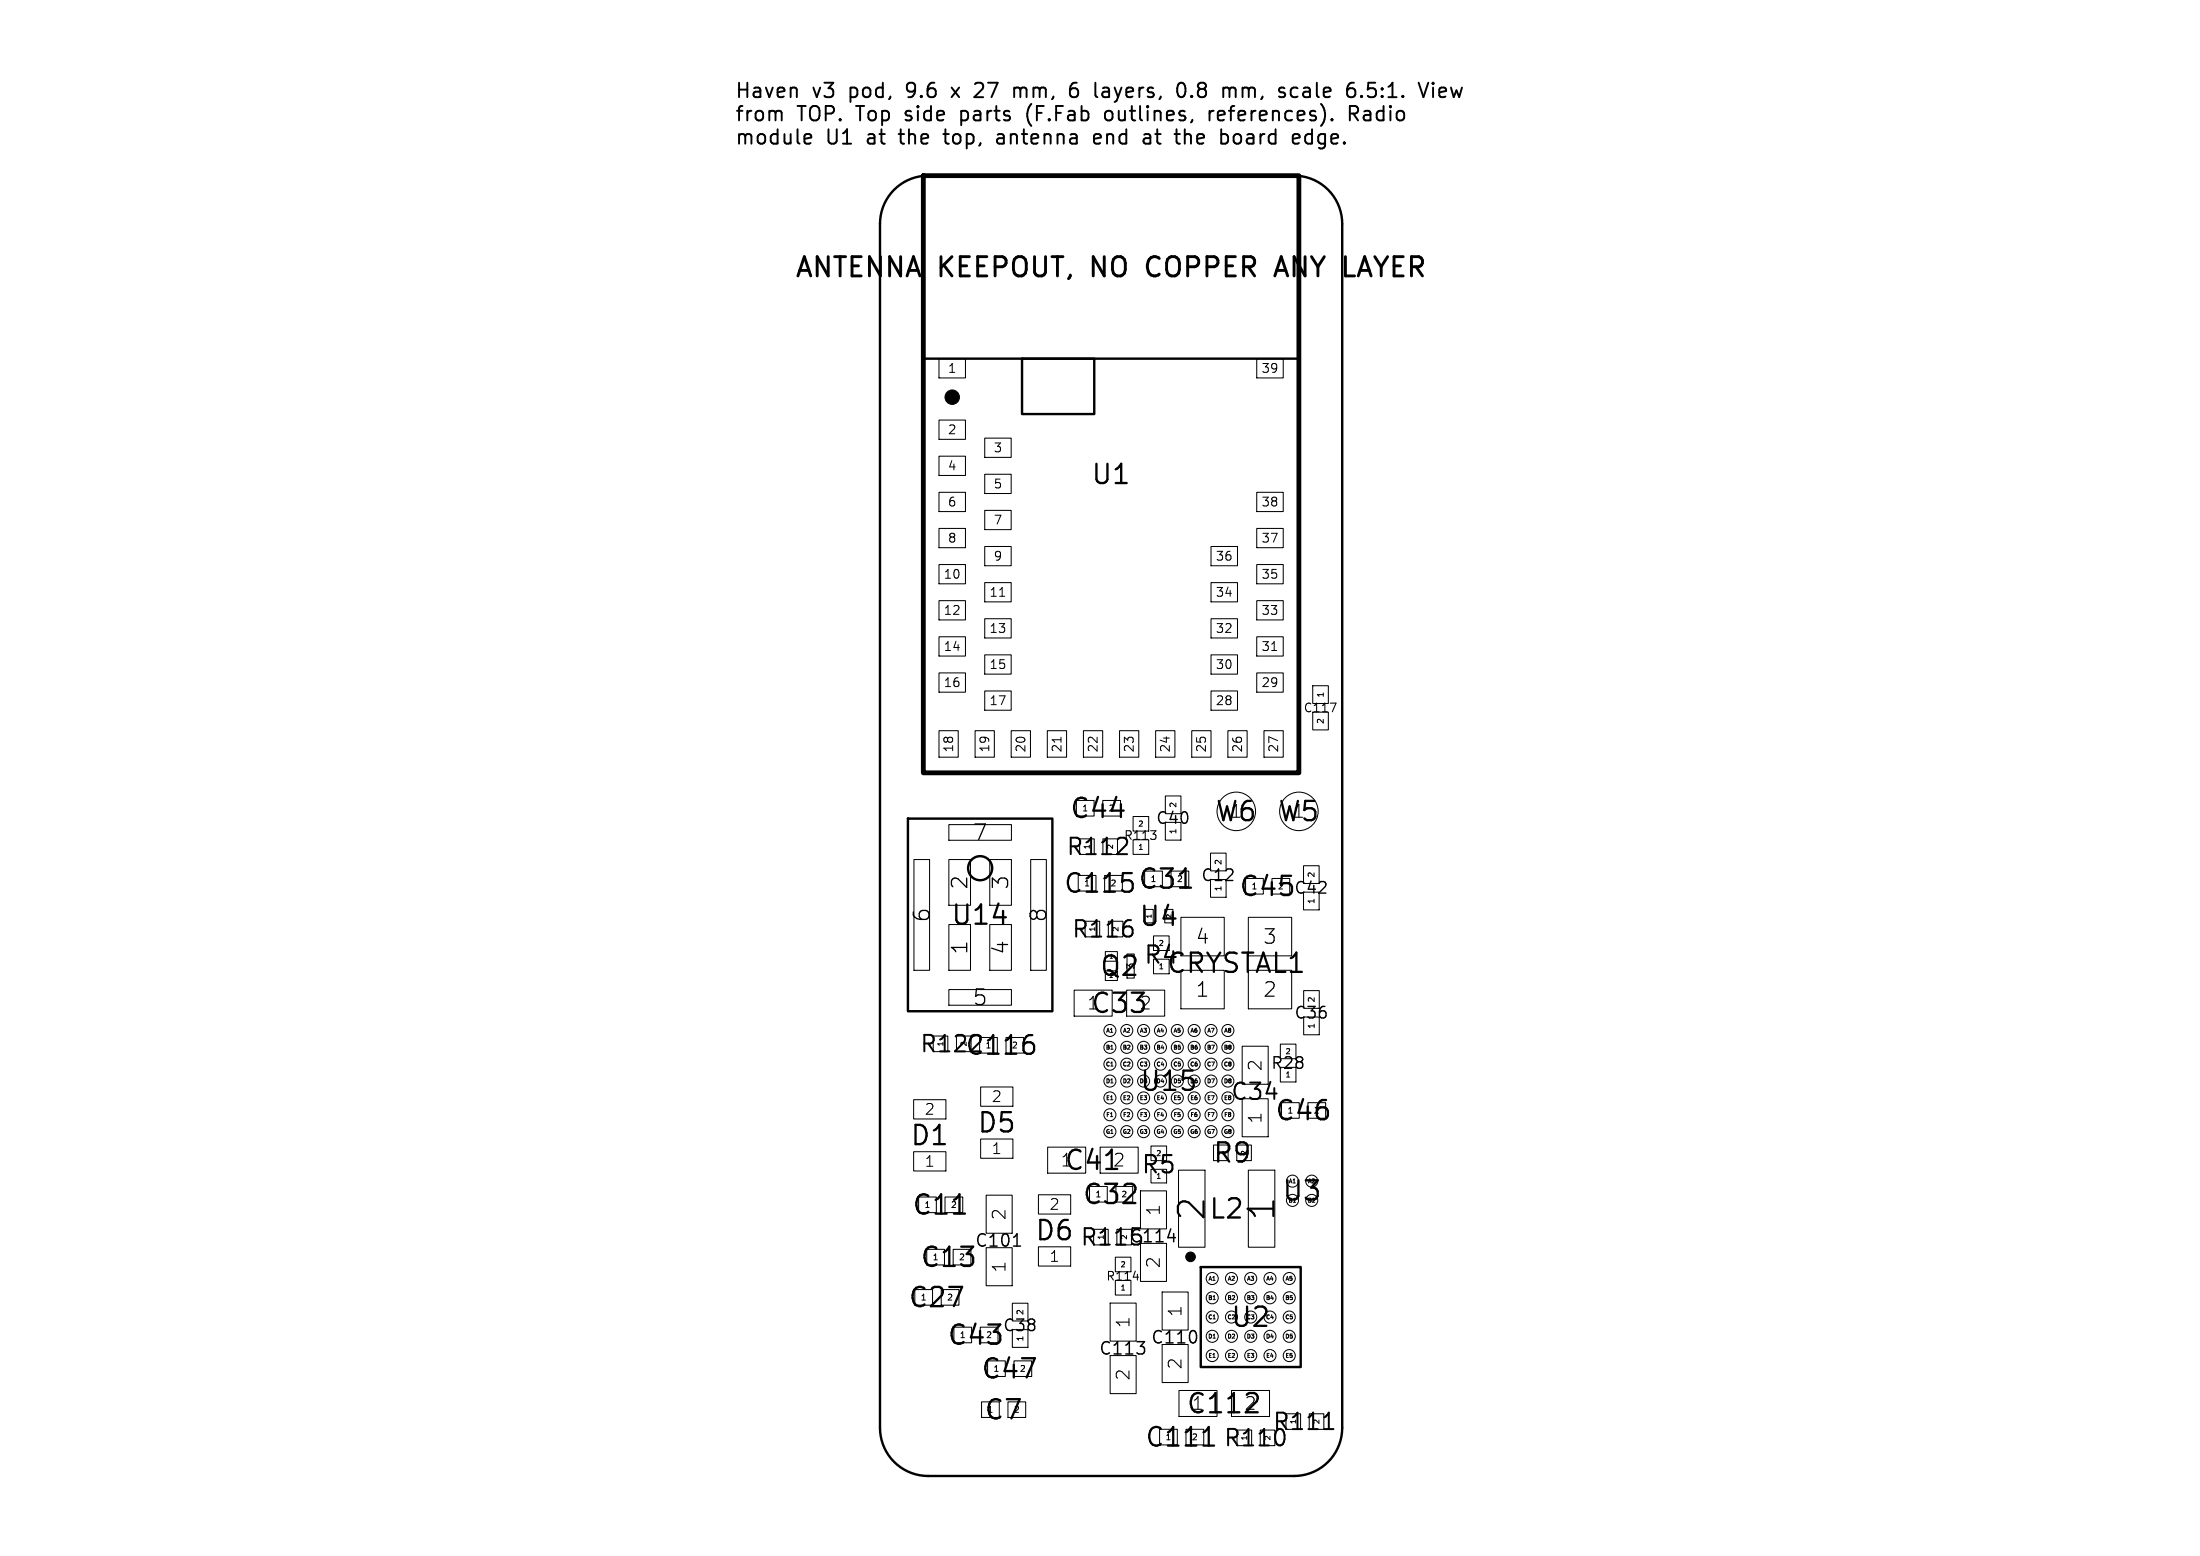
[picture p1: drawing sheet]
<svg xmlns="http://www.w3.org/2000/svg" width="297mm" height="210mm" viewBox="0 0 297 210" stroke-linecap="round" stroke-linejoin="round" font-family="sans-serif">
<path d="M124.7 23.7h50.7v80.6h-50.7z" fill="none" stroke="#000" stroke-width=".65"/>
<g fill="none" stroke="#000" stroke-width=".33">
<path d="M120.7 25.6a6.5 6.5 0 0 1 4.6-1.9h49.4a6.5 6.5 0 0 1 6.5 6.5v162.5a6.5 6.5 0 0 1-6.5 6.5h-49.4a6.5 6.5 0 0 1-6.5-6.5v-162.5a6.5 6.5 0 0 1 1.9-4.6zM124.7 23.7h50.7v24.7h-50.7zM138 48.4h9.7v7.5h-9.7zM122.6 110.5h19.5v26h-19.5zM162.1 171h13.5v13.5h-13.5z"/>
<circle cx="132.3" cy="117.2" r="1.62"/>
</g>
<g fill="none" stroke="#000" stroke-width=".14">
<path d="M126.8 48.4h3.5v2.6h-3.5zM126.8 56.7h3.5v2.6h-3.5zM132.9 59.1h3.6v2.6h-3.6zM169.7 48.4h3.5v2.6h-3.5zM126.8 61.6h3.5v2.6h-3.5zM126.8 66.4h3.5v2.6h-3.5zM126.8 71.3h3.5v2.6h-3.5zM126.8 76.2h3.5v2.6h-3.5zM132.9 64h3.6v2.6h-3.6zM132.9 68.9h3.6v2.6h-3.6zM132.9 73.8h3.6v2.6h-3.6zM132.9 78.6h3.6v2.6h-3.6z"/>
<path d="M163.5 78.6h3.6v2.6h-3.6zM163.5 73.8h3.6v2.6h-3.6zM169.7 76.2h3.5v2.6h-3.5zM169.7 71.3h3.5v2.6h-3.5zM169.7 66.4h3.5v2.6h-3.5zM126.8 81.1h3.5v2.6h-3.5zM126.8 85.9h3.5v2.6h-3.5zM126.8 90.8h3.5v2.6h-3.5zM126.8 98.6h2.6v3.6h-2.6zM131.6 98.6h2.6v3.6h-2.6zM132.9 83.5h3.6v2.6h-3.6zM132.9 88.4h3.6v2.6h-3.6z"/>
<path d="M132.9 93.3h3.6v2.6h-3.6zM136.5 98.6h2.6v3.6h-2.6zM141.4 98.6h2.6v3.6h-2.6zM146.3 98.6h2.6v3.6h-2.6zM151.1 98.6h2.6v3.6h-2.6zM156 98.6h2.6v3.6h-2.6zM160.9 98.6h2.6v3.6h-2.6zM163.5 93.3h3.6v2.6h-3.6zM163.5 88.4h3.6v2.6h-3.6zM163.5 83.5h3.6v2.6h-3.6zM165.8 98.6h2.6v3.6h-2.6zM169.7 90.8h3.5v2.6h-3.5z"/>
<path d="M169.7 85.9h3.5v2.6h-3.5zM169.7 81.1h3.5v2.6h-3.5zM170.6 98.6h2.6v3.6h-2.6zM177.2 92.6h2.1v2.3h-2.1zM177.2 96.1h2.1v2.4h-2.1zM179.6 94.9h.8l-.5 1.2M123.4 116h2.1v15h-2.1zM128.1 116h2.9v6.2h-2.9zM128.1 111.3h8.4v2.1h-8.4zM133.6 116h2.9v6.2h-2.9zM139.1 116h2.2v15h-2.2zM153 113.3h2.1v2h-2.1z"/>
<path d="M153 110.2h2.1v2h-2.1zM157.3 111h2.1v2.4h-2.1zM157.3 107.4h2.1v2.4h-2.1zM163.4 118.7h2.1v2.4h-2.1zM163.4 115.1h2.1v2.4h-2.1zM176 116.8h2.1v2.4h-2.1zM128.1 124.8h2.9v6.2h-2.9zM128.1 133.6h8.4v2.1h-8.4zM133.6 124.8h2.9v6.2h-2.9zM145 133.6h5.1v3.5h-5.1zM152.1 133.6h5.1v3.5h-5.1zM155.7 126.3h2.1v2h-2.1z"/>
<path d="M159.4 131h5.9v5.2h-5.9zM159.4 123.8h5.9v5.2h-5.9zM168.5 123.8h5.9v5.2h-5.9zM168.5 131h5.9v5.2h-5.9zM176 120.4h2.1v2.4h-2.1zM176 137.3h2.1v2.4h-2.1zM176 133.7h2.1v2.4h-2.1zM123.3 155.4h4.4v2.6h-4.4zM123.3 148.4h4.4v2.6h-4.4zM132.4 153.7h4.3v2.6h-4.3zM132.4 146.7h4.3v2.6h-4.3zM141.4 154.8h5.2v3.5h-5.2z"/>
<path d="M148.5 154.8h5.2v3.5h-5.2zM155.4 154.7h2.1v1.9h-2.1zM159.1 157.9h3.6v10.4h-3.6zM167.7 148.3h3.5v5.1h-3.5zM167.7 141.2h3.5v5.1h-3.5zM168.5 157.9h3.6v10.4h-3.6zM172.8 144.1h2.2v1.9h-2.2zM172.8 140.9h2.2v2h-2.2zM133.1 168.4h3.5v5.1h-3.5zM133.1 161.3h3.5v5.1h-3.5zM136.7 179.5h2.1v2.4h-2.1zM136.7 175.9h2.1v2.4h-2.1z"/>
<path d="M140.2 168.3h4.3v2.6h-4.3zM140.2 161.3h4.3v2.6h-4.3zM149.9 175.9h3.5v5.1h-3.5zM150.6 172.8h2.1v2h-2.1zM150.6 169.7h2.1v1.9h-2.1zM153 172.4h.7M154 160.7h3.5v5.2h-3.5zM154 167.8h3.5v5.1h-3.5zM156.9 174.4h3.5v5.1h-3.5zM149.9 183h3.5v5.1h-3.5zM156.9 181.5h3.5v5.1h-3.5zM166.3 187.7h5.1v3.5h-5.1z"/>
<circle cx="166.9" cy="109.5" r="2.6"/>
<circle cx="175.4" cy="109.5" r="2.6"/>
<circle cx="149.8" cy="139.1" r=".81"/>
<circle cx="152.1" cy="139.1" r=".81"/>
<circle cx="154.4" cy="139.1" r=".81"/>
<circle cx="156.7" cy="139.1" r=".81"/>
<circle cx="158.9" cy="139.1" r=".81"/>
<circle cx="161.2" cy="139.1" r=".81"/>
<circle cx="163.5" cy="139.1" r=".81"/>
<circle cx="165.8" cy="139.1" r=".81"/>
<circle cx="149.8" cy="141.4" r=".81"/>
<circle cx="149.8" cy="152.7" r=".81"/>
<circle cx="149.8" cy="148.2" r=".81"/>
<circle cx="149.8" cy="143.6" r=".81"/>
<circle cx="149.8" cy="150.5" r=".81"/>
<circle cx="149.8" cy="145.9" r=".81"/>
<circle cx="152.1" cy="141.4" r=".81"/>
<circle cx="152.1" cy="152.7" r=".81"/>
<circle cx="152.1" cy="148.2" r=".81"/>
<circle cx="152.1" cy="143.6" r=".81"/>
<circle cx="152.1" cy="150.5" r=".81"/>
<circle cx="152.1" cy="145.9" r=".81"/>
<circle cx="154.4" cy="141.4" r=".81"/>
<circle cx="154.4" cy="152.7" r=".81"/>
<circle cx="154.4" cy="143.6" r=".81"/>
<circle cx="154.4" cy="150.5" r=".81"/>
<circle cx="156.7" cy="141.4" r=".81"/>
<circle cx="156.7" cy="152.7" r=".81"/>
<circle cx="156.7" cy="143.6" r=".81"/>
<circle cx="156.7" cy="150.5" r=".81"/>
<circle cx="158.9" cy="141.4" r=".81"/>
<circle cx="158.9" cy="152.7" r=".81"/>
<circle cx="158.9" cy="143.6" r=".81"/>
<circle cx="158.9" cy="150.5" r=".81"/>
<circle cx="161.2" cy="141.4" r=".81"/>
<circle cx="161.2" cy="152.7" r=".81"/>
<circle cx="161.2" cy="148.2" r=".81"/>
<circle cx="161.2" cy="145.9" r=".81"/>
<circle cx="161.2" cy="143.6" r=".81"/>
<circle cx="161.2" cy="150.5" r=".81"/>
<circle cx="163.5" cy="141.4" r=".81"/>
<circle cx="163.5" cy="152.7" r=".81"/>
<circle cx="163.5" cy="148.2" r=".81"/>
<circle cx="163.5" cy="143.6" r=".81"/>
<circle cx="163.5" cy="145.9" r=".81"/>
<circle cx="163.5" cy="150.5" r=".81"/>
<circle cx="165.8" cy="141.4" r=".81"/>
<circle cx="165.8" cy="152.7" r=".81"/>
<circle cx="165.8" cy="148.2" r=".81"/>
<circle cx="165.8" cy="143.6" r=".81"/>
<circle cx="165.8" cy="150.5" r=".81"/>
<circle cx="165.8" cy="145.9" r=".81"/>
<circle cx="174.5" cy="159.4" r=".81"/>
<circle cx="177.1" cy="159.4" r=".81"/>
<circle cx="163.7" cy="175.2" r=".81"/>
<circle cx="163.7" cy="177.8" r=".81"/>
<circle cx="163.7" cy="172.6" r=".81"/>
<circle cx="166.3" cy="175.2" r=".81"/>
<circle cx="166.3" cy="172.6" r=".81"/>
<circle cx="168.9" cy="175.2" r=".81"/>
<circle cx="168.9" cy="172.6" r=".81"/>
<circle cx="171.5" cy="175.2" r=".81"/>
<circle cx="171.5" cy="177.8" r=".81"/>
<circle cx="171.5" cy="172.6" r=".81"/>
<circle cx="174.1" cy="175.2" r=".81"/>
<circle cx="174.1" cy="177.8" r=".81"/>
<circle cx="174.1" cy="172.6" r=".81"/>
<circle cx="163.7" cy="180.4" r=".81"/>
<circle cx="163.7" cy="183" r=".81"/>
<circle cx="166.3" cy="180.4" r=".81"/>
<circle cx="166.3" cy="183" r=".81"/>
<circle cx="168.9" cy="180.4" r=".81"/>
<circle cx="168.9" cy="183" r=".81"/>
<circle cx="171.5" cy="180.4" r=".81"/>
<circle cx="171.5" cy="183" r=".81"/>
<circle cx="174.1" cy="180.4" r=".81"/>
<circle cx="174.1" cy="183" r=".81"/>
</g>
<g fill="#000" stroke="#000" stroke-width=".14">
<circle cx="128.6" cy="53.6" r=".97"/>
<circle cx="160.7" cy="169.6" r=".65"/>
</g>
<path d="M136.8 168.2h1M157.7 167h1" fill="none" stroke="#000" stroke-width=".2"/>
<path d="M139.5 140.9l.1 .2v.6l-.1 .3M162.5 195.1h1.4" fill="none" stroke="#000" stroke-width=".3"/>
<path d="M159.3 119.8h1.5M149.3 157.8h1.5M128.8 163.8h1.5" fill="none" stroke="#000" stroke-width=".31"/>
<path d="M178.8 192.9h1.2" fill="none" stroke="#000" stroke-width=".27"/>
<g fill="none" stroke="#000" stroke-width=".26">
<path d="M105.3 15l.2 .2v1.1M108.9 18.1l.5 .1 .1 .4-.9 .1M109.4 19.3l-.5 .1M127.4 18.1h.7M127.6 17.4v1.7l.1 .2M128.5 11.8l1 1.3M129.5 11.8l-1 1.3M129.8 15v1.9M129.8 16.2l.2 .1M130 15h-.2M132.4 11.2l-.7 .1M132.6 12l-1.1 1.1h1.2"/>
<path d="M135.2 18.1l-.5 .1M135.3 18.7h-.4a.38 .38 0 0 0-.3 .3 .38 .38 0 0 0 .3 .4h.4M136.9 11.8v1.3M136.9 12a.48 .48 0 0 1 .9 .1M137.8 12.1v1M138 11.8l-.2 .3M138.9 14.6a2.3 2.3 0 0 0 .2 2.3M144.5 12.1l.3-.2h.4l.4 .4v.4l-.2 .3-.6 .1-.3-.2M145.4 11.2a.69 .69 0 0 0-.9 .4M147.7 18.7l.9-.1-.1-.4-.5-.1-.3 .3v.7l.1 .2 .2 .1 .5-.1M148.9 13l.2 .1 .6-.1M148.9 11.9l.2-.1 .5 .1"/>
<path d="M149.7 12.3l-.8 .2M150.2 15.3a.53 .53 0 0 0-.5-.4 .53 .53 0 0 0-.5 .4v.6a.53 .53 0 0 0 .5 .4 .53 .53 0 0 0 .5-.4M154.7 18.1h.3l.3 .3v1M155.3 19.3l-.6 .1M155.3 18.6l-.6 .1M159 11.5a.47 .47 0 0 1 .5-.3 .47 .47 0 0 1 .4 .3 1.15 1.15 0 0 1-.3 1.6 .5 .5 0 0 1-.6-.4M159.9 17.4v2M160.5 18.1h-.3l-.3 .2M160.9 12.9l.1 .1-.1 .1M160.9 12.9l-.1 .1 .1 .1M160.9 12.9v.2M163.3 15v1.3"/>
<path d="M163.8 15a.5 .5 0 0 0-.5 .3M164.7 15l-.3 .2v.8l.3 .3M165.3 15.4l-.9 .2M166.3 11.8l.4 .1 .1 .2v1M167.2 18.1a.53 .53 0 0 0-.7 .4v.5a.53 .53 0 0 0 .7 .4M174.3 12.9l.3 .2 .6-.1M175.2 11.9l-.6-.1-.3 .2M177.1 18.2l-.5-.1-.4 .4v.5l.2 .3 .2 .1 .5-.1M182.2 14.3v2M182.7 15.3l.6 1M183 14.3a.53 .53 0 0 1 .4 .5 .53 .53 0 0 1-.4 .5h-.8M183.8 12.9l.1 .1-.1 .1"/>
<path d="M183.8 12.9l-.1 .1 .1 .1M183.8 12.9v.2M184.6 12.9l.3 .2h.5M185.7 11.2h-1l-.1 .9 .3-.2h.5M193.5 11.2l.1 .1-.1 .1M194.3 12.5l.9-.2-.1-.4-.5-.1-.3 .3v.7l.1 .2 .2 .1 .5-.1"/>
</g>
<path d="M155 35.3l-.1 .5 .1 .8M172.3 36.5h1.3M173 34.6l-.9 2.6M181.6 37.2h1.3" fill="none" stroke="#000" stroke-width=".39"/>
<g font-size="4.8">
<text x="163.1" y="164.9" transform="rotate(-90 163.1 164.9)">2</text>
<text x="172.5" y="164.9" transform="rotate(-90 172.5 164.9)">1</text>
</g>
<g font-size="3.6">
<text x="107.1" y="37.9">ANTENNA</text>
<text x="126.7" y="37.9">KEEPOUT,</text>
<text x="147.9" y="37.9">NO</text>
<text x="156" y="37.9">COPPER</text>
<text x="174.1" y="37.9">ANY</text>
<text x="183.9" y="37.9">LAYER</text>
<text x="147.2" y="65.8">U1</text>
<text x="144.3" y="110.9">C44</text>
<text x="164" y="111.3">W6</text>
<text x="172.4" y="111.3">W5</text>
<text x="128.3" y="125.3">U14</text>
<text x="153.7" y="125.4">U4</text>
<text x="167.2" y="121.4">C45</text>
<text x="157.3" y="131.8">CRYSTAL1</text>
<text x="147.1" y="137.2">C33</text>
<text x="148.4" y="132.2">Q2</text>
<text x="153.8" y="147.7">U15</text>
<text x="122.8" y="155">D1</text>
<text x="131.8" y="153.3">D5</text>
<text x="172" y="151.6">C46</text>
<text x="143.6" y="158.4">C41</text>
<text x="163.6" y="157.4">R9</text>
<text x="123" y="164.4">C11</text>
<text x="139.6" y="167.8">D6</text>
<text x="146" y="163">C32</text>
<text x="163.1" y="164.9">L2</text>
<text x="173" y="162.5">U3</text>
<text x="124.1" y="171.4">C13</text>
<text x="122.5" y="176.9">C27</text>
<text x="166" y="179.5">U2</text>
<text x="127.8" y="181.9">C43</text>
<text x="132.3" y="186.5">C47</text>
<text x="160.1" y="191.2">C112</text>
<text x="132.7" y="192">C7</text>
</g>
<g font-size="3.5">
<text x="143.5" y="120.9">C115 C31</text>
<text x="154.5" y="195.7">C111</text>
</g>
<g font-size="3.3">
<text x="154.3" y="130.5">R4</text>
<text x="154" y="158.8">R5</text>
</g>
<g font-size="3.1">
<text x="143.8" y="115.8">R112</text>
<text x="144.6" y="126.9">R116</text>
<text x="124.1" y="142.4">R122C116</text>
<text x="166.1" y="148.8">C34</text>
<text x="145.7" y="168.5">R115</text>
<text x="165.1" y="195.6">R110</text>
<text x="171.7" y="193.4">R111</text>
</g>
<g font-size="2.9">
<text x="131.3" y="113.7">7</text>
<text x="125.8" y="124.5" transform="rotate(-90 125.8 124.5)">6</text>
<text x="130.8" y="120.1" transform="rotate(-90 130.8 120.1)">2</text>
<text x="136.4" y="120.1" transform="rotate(-90 136.4 120.1)">3</text>
<text x="141.5" y="124.5" transform="rotate(-90 141.5 124.5)">8</text>
<text x="130.8" y="128.9" transform="rotate(-90 130.8 128.9)">1</text>
<text x="136.4" y="128.9" transform="rotate(-90 136.4 128.9)">4</text>
<text x="131.3" y="135.9">5</text>
</g>
<g font-size="2.7">
<text x="99.1" y="13.4">Haven</text>
<text x="99.1" y="16.5">from</text>
<text x="107.7" y="16.5">TOP.</text>
<text x="109.7" y="13.4">v3</text>
<text x="115" y="13.4">pod,</text>
<text x="116" y="16.5">Top</text>
<text x="122.9" y="16.5">side</text>
<text x="123.1" y="13.4">9.6</text>
<text x="129.6" y="13.4">x</text>
<text x="130.7" y="16.5">parts</text>
<text x="133" y="13.4">27</text>
<text x="138.6" y="13.4">mm,</text>
<text x="140" y="16.5">(F.Fab</text>
<text x="146.6" y="13.4">6</text>
<text x="150.4" y="13.4">layers,</text>
<text x="151" y="16.5">outlines,</text>
<text x="161.9" y="13.4">0.8</text>
<text x="165.4" y="16.5">references).</text>
<text x="168.4" y="13.4">mm,</text>
<text x="176.4" y="13.4">scale</text>
<text x="184.7" y="16.5">Radio</text>
<text x="186" y="13.4">6.5:1.</text>
<text x="196.2" y="13.4">View</text>
<text x="99.1" y="19.6">module</text>
<text x="111.6" y="19.6">U1</text>
<text x="117.4" y="19.6">at</text>
<text x="122.1" y="19.6">the</text>
<text x="128.6" y="19.6">top,</text>
<text x="136" y="19.6">antenna</text>
<text x="149.5" y="19.6">end</text>
<text x="156.6" y="19.6">at</text>
<text x="161.3" y="19.6">the</text>
<text x="167.7" y="19.6">board</text>
<text x="177.9" y="19.6">edge.</text>
<text x="161.4" y="127.6">4</text>
<text x="170.5" y="127.6">3</text>
<text x="161.4" y="134.8">1</text>
<text x="170.5" y="134.8">2</text>
</g>
<g font-size="2.4">
<text x="166" y="110.6">1</text>
<text x="174.5" y="110.6">1</text>
<text x="146.7" y="136.5">1</text>
<text x="153.8" y="136.5">2</text>
<text x="170.5" y="144.6" transform="rotate(-90 170.5 144.6)">2</text>
<text x="170.5" y="151.7" transform="rotate(-90 170.5 151.7)">1</text>
<text x="143.1" y="157.7">1</text>
<text x="150.2" y="157.7">2</text>
<text x="136" y="164.7" transform="rotate(-90 136 164.7)">2</text>
<text x="156.8" y="164.2" transform="rotate(-90 156.8 164.2)">1</text>
<text x="136" y="171.8" transform="rotate(-90 136 171.8)">1</text>
<text x="156.8" y="171.2" transform="rotate(-90 156.8 171.2)">2</text>
<text x="152.7" y="179.3" transform="rotate(-90 152.7 179.3)">1</text>
<text x="159.7" y="177.8" transform="rotate(-90 159.7 177.8)">1</text>
<text x="159.7" y="184.9" transform="rotate(-90 159.7 184.9)">2</text>
<text x="152.7" y="186.4" transform="rotate(-90 152.7 186.4)">2</text>
<text x="160.9" y="190.5">1</text>
<text x="168" y="190.5">2</text>
</g>
<g font-size="2.3">
<text x="152.4" y="168">C114</text>
<text x="131.6" y="168.6">C101</text>
<text x="148.3" y="183.1">C113</text>
<text x="155.3" y="181.6">C110</text>
</g>
<g font-size="2.2">
<text x="156" y="111.5">C40</text>
<text x="162.1" y="119.2">C12</text>
<text x="174.6" y="120.9">C42</text>
<text x="174.7" y="137.7">C36</text>
<text x="171.5" y="144.5">R28</text>
<text x="135.3" y="179.9">C38</text>
</g>
<g font-size="2">
<text x="133.8" y="148.9">2</text>
<text x="124.8" y="150.6">2</text>
<text x="133.8" y="155.9">1</text>
<text x="124.8" y="157.7">1</text>
<text x="141.6" y="163.5">2</text>
<text x="141.6" y="170.5">1</text>
</g>
<g font-size="1.7">
<text x="128" y="50.5">1</text>
<text x="170.3" y="50.5">39</text>
<text x="128" y="58.7">2</text>
<text x="128" y="63.6">4</text>
<text x="134.1" y="61.2">3</text>
<text x="128" y="68.5">6</text>
<text x="134.1" y="66.1">5</text>
<text x="134.1" y="70.9">7</text>
<text x="170.3" y="68.5">38</text>
<text x="128" y="73.4">8</text>
<text x="134.1" y="75.8">9</text>
<text x="164.1" y="75.8">36</text>
<text x="170.3" y="73.4">37</text>
<text x="127.4" y="78.2">10</text>
<text x="127.4" y="83.1">12</text>
<text x="133.6" y="80.7">11</text>
<text x="164.1" y="80.7">34</text>
<text x="170.3" y="83.1">33</text>
<text x="170.3" y="78.2">35</text>
<text x="127.4" y="88">14</text>
<text x="133.6" y="85.6">13</text>
<text x="164.1" y="85.6">32</text>
<text x="170.3" y="88">31</text>
<text x="127.4" y="92.9">16</text>
<text x="133.6" y="90.4">15</text>
<text x="133.6" y="95.3">17</text>
<text x="164.1" y="95.3">28</text>
<text x="164.1" y="90.4">30</text>
<text x="170.3" y="92.9">29</text>
<text x="128.8" y="101.6" transform="rotate(-90 128.8 101.6)">18</text>
<text x="133.7" y="101.6" transform="rotate(-90 133.7 101.6)">19</text>
<text x="138.6" y="101.6" transform="rotate(-90 138.6 101.6)">20</text>
<text x="143.4" y="101.6" transform="rotate(-90 143.4 101.6)">21</text>
<text x="148.3" y="101.6" transform="rotate(-90 148.3 101.6)">22</text>
<text x="153.2" y="101.6" transform="rotate(-90 153.2 101.6)">23</text>
<text x="158.1" y="101.6" transform="rotate(-90 158.1 101.6)">24</text>
<text x="162.9" y="101.6" transform="rotate(-90 162.9 101.6)">25</text>
<text x="167.8" y="101.6" transform="rotate(-90 167.8 101.6)">26</text>
<text x="172.7" y="101.6" transform="rotate(-90 172.7 101.6)">27</text>
</g>
<g font-size="1.6">
<text x="175.9" y="96.3">C117</text>
<text x="151.7" y="113.6">R113</text>
<text x="149.3" y="173">R114</text>
</g>
<text font-size="1.4" x="153.2" y="130.9" transform="rotate(-90 153.2 130.9)">3</text>
<g font-size="1.1">
<text x="178.8" y="94.2" transform="rotate(-90 178.8 94.2)">1</text>
<text x="178.8" y="97.7" transform="rotate(-90 178.8 97.7)">2</text>
<text x="146.1" y="109.6">1</text>
<text x="149.7" y="109.6">2</text>
<text x="158.9" y="112.6" transform="rotate(-90 158.9 112.6)">1</text>
<text x="158.9" y="109" transform="rotate(-90 158.9 109)">2</text>
<text x="146.4" y="119.7">1</text>
<text x="149.9" y="119.7">2</text>
<text x="155.3" y="119.1">1</text>
<text x="158.9" y="119.1">2</text>
<text x="165" y="116.7" transform="rotate(-90 165 116.7)">2</text>
<text x="177.5" y="118.4" transform="rotate(-90 177.5 118.4)">2</text>
<text x="165" y="120.3" transform="rotate(-90 165 120.3)">1</text>
<text x="169" y="120.1">1</text>
<text x="172.5" y="120.1">2</text>
<text x="177.5" y="122" transform="rotate(-90 177.5 122)">1</text>
<text x="177.5" y="135.3" transform="rotate(-90 177.5 135.3)">2</text>
<text x="133" y="141.6">1</text>
<text x="136.6" y="141.6">2</text>
<text x="177.5" y="138.9" transform="rotate(-90 177.5 138.9)">1</text>
<text x="173.8" y="150.4">1</text>
<text x="177.4" y="150.4">2</text>
<text x="147.9" y="161.7">1</text>
<text x="151.4" y="161.7">2</text>
<text x="124.8" y="163.1">1</text>
<text x="128.4" y="163.1">2</text>
<text x="125.9" y="170.2">1</text>
<text x="129.5" y="170.2">2</text>
<text x="124.3" y="175.6">1</text>
<text x="127.9" y="175.6">2</text>
<text x="138.2" y="177.5" transform="rotate(-90 138.2 177.5)">2</text>
<text x="129.6" y="180.7">1</text>
<text x="133.1" y="180.7">2</text>
<text x="134.1" y="185.2">1</text>
<text x="137.7" y="185.2">2</text>
<text x="138.2" y="181.1" transform="rotate(-90 138.2 181.1)">1</text>
<text x="133.3" y="190.8">1</text>
<text x="136.9" y="190.8">2</text>
<text x="157.3" y="194.5">1</text>
<text x="160.9" y="194.5">2</text>
</g>
<g font-size="1">
<text x="153.7" y="111.6">2</text>
<text x="147.2" y="114.6" transform="rotate(-90 147.2 114.6)">1</text>
<text x="150.3" y="114.6" transform="rotate(-90 150.3 114.6)">2</text>
<text x="153.7" y="114.8">1</text>
<text x="147.9" y="125.7" transform="rotate(-90 147.9 125.7)">1</text>
<text x="151.1" y="125.7" transform="rotate(-90 151.1 125.7)">2</text>
<text x="156.4" y="130.9">1</text>
<text x="156.4" y="127.7">2</text>
<text x="127.4" y="141.2" transform="rotate(-90 127.4 141.2)">1</text>
<text x="130.6" y="141.2" transform="rotate(-90 130.6 141.2)">2</text>
<text x="173.5" y="142.3">2</text>
<text x="173.5" y="145.5">1</text>
<text x="165.2" y="155.9" transform="rotate(-90 165.2 155.9)">1</text>
<text x="168.4" y="155.9" transform="rotate(-90 168.4 155.9)">2</text>
<text x="156.1" y="159.2">1</text>
<text x="156.1" y="156.1">2</text>
<text x="149.1" y="167.3" transform="rotate(-90 149.1 167.3)">1</text>
<text x="152.2" y="167.3" transform="rotate(-90 152.2 167.3)">2</text>
<text x="151.3" y="171.1">2</text>
<text x="151.3" y="174.2">1</text>
<text x="168.4" y="194.4" transform="rotate(-90 168.4 194.4)">1</text>
<text x="171.6" y="194.4" transform="rotate(-90 171.6 194.4)">2</text>
<text x="175" y="192.2" transform="rotate(-90 175 192.2)">1</text>
<text x="178.2" y="192.2" transform="rotate(-90 178.2 192.2)">2</text>
</g>
<g font-size=".8">
<text x="155.5" y="124" transform="rotate(-90 155.5 124)">1</text>
<text x="158.2" y="124" transform="rotate(-90 158.2 124)">2</text>
<text x="149.8" y="129.4">1</text>
<text x="149.8" y="132">2</text>
<text x="149.3" y="141.7">B1</text>
<text x="149.3" y="144">C1</text>
<text x="149.3" y="139.4">A1</text>
<text x="151.6" y="141.7">B2</text>
<text x="151.6" y="144">C2</text>
<text x="151.6" y="139.4">A2</text>
<text x="153.8" y="141.7">B3</text>
<text x="153.8" y="144">C3</text>
<text x="153.9" y="139.4">A3</text>
<text x="156.1" y="141.7">B4</text>
<text x="156.1" y="144">C4</text>
<text x="156.2" y="139.4">A4</text>
<text x="158.4" y="141.7">B5</text>
<text x="158.4" y="144">C5</text>
<text x="158.4" y="139.4">A5</text>
<text x="160.7" y="141.7">B6</text>
<text x="160.7" y="144">C6</text>
<text x="160.7" y="139.4">A6</text>
<text x="162.9" y="141.7">B7</text>
<text x="162.9" y="144">C7</text>
<text x="163" y="139.4">A7</text>
<text x="165.2" y="141.7">B8</text>
<text x="165.2" y="144">C8</text>
<text x="165.3" y="139.4">A8</text>
<text x="149.3" y="146.2">D1</text>
<text x="149.3" y="148.5">E1</text>
<text x="151.6" y="146.2">D2</text>
<text x="151.6" y="148.5">E2</text>
<text x="153.8" y="146.2">D3</text>
<text x="153.9" y="148.5">E3</text>
<text x="156.1" y="146.2">D4</text>
<text x="156.1" y="148.5">E4</text>
<text x="158.4" y="146.2">D5</text>
<text x="158.4" y="148.5">E5</text>
<text x="160.7" y="146.2">D6</text>
<text x="160.7" y="148.5">E6</text>
<text x="162.9" y="146.2">D7</text>
<text x="163" y="148.5">E7</text>
<text x="165.2" y="146.2">D8</text>
<text x="165.2" y="148.5">E8</text>
<text x="149.3" y="153.1">G1</text>
<text x="149.3" y="150.8">F1</text>
<text x="151.6" y="153.1">G2</text>
<text x="151.6" y="150.8">F2</text>
<text x="153.8" y="153.1">G3</text>
<text x="153.9" y="150.8">F3</text>
<text x="156.1" y="153.1">G4</text>
<text x="156.2" y="150.8">F4</text>
<text x="158.4" y="153.1">G5</text>
<text x="158.4" y="150.8">F5</text>
<text x="160.7" y="153.1">G6</text>
<text x="160.7" y="150.8">F6</text>
<text x="162.9" y="153.1">G7</text>
<text x="163" y="150.8">F7</text>
<text x="165.2" y="153.1">G8</text>
<text x="165.3" y="150.8">F8</text>
<text x="174" y="159.8">A1</text>
<text x="176.6" y="159.8">A2</text>
<text x="173.9" y="162.4">B1</text>
<text x="176.5" y="162.4">B2</text>
<text x="163.1" y="172.9">A1</text>
<text x="165.7" y="172.9">A2</text>
<text x="168.3" y="172.9">A3</text>
<text x="170.9" y="172.9">A4</text>
<text x="173.5" y="172.9">A5</text>
<text x="163.1" y="175.5">B1</text>
<text x="163.1" y="178.1">C1</text>
<text x="165.7" y="175.5">B2</text>
<text x="165.7" y="178.1">C2</text>
<text x="168.3" y="175.5">B3</text>
<text x="168.3" y="178.1">C3</text>
<text x="170.9" y="175.5">B4</text>
<text x="170.9" y="178.1">C4</text>
<text x="173.5" y="175.5">B5</text>
<text x="173.5" y="178.1">C5</text>
<text x="163.1" y="180.7">D1</text>
<text x="163.1" y="183.3">E1</text>
<text x="165.7" y="180.7">D2</text>
<text x="165.7" y="183.3">E2</text>
<text x="168.3" y="180.7">D3</text>
<text x="168.3" y="183.3">E3</text>
<text x="170.9" y="180.7">D4</text>
<text x="170.9" y="183.3">E4</text>
<text x="173.5" y="180.7">D5</text>
<text x="173.5" y="183.3">E5</text>
</g>
</svg>
